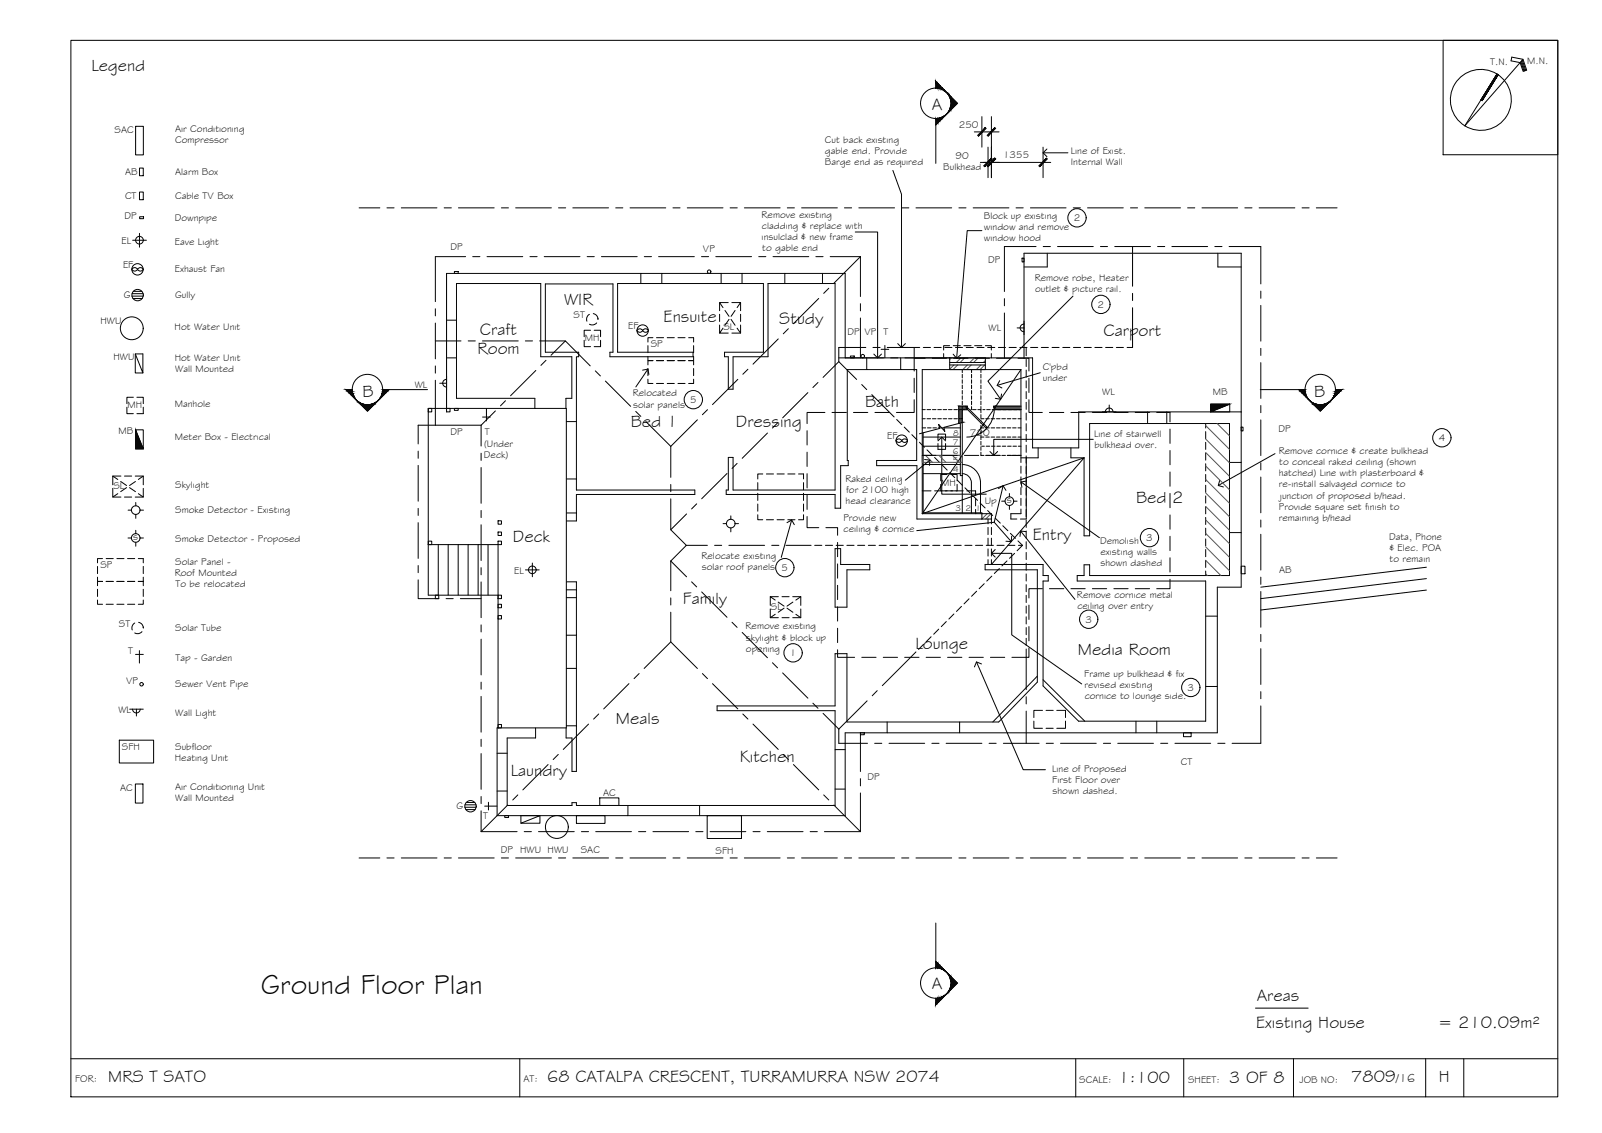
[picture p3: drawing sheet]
<svg xmlns="http://www.w3.org/2000/svg" width="420mm" height="297mm" viewBox="0 0 420 297" stroke-linecap="round" stroke-linejoin="round" font-family="sans-serif">
<!-- layer: BORDER -->
<g fill="none" stroke="#000" stroke-width=".26">
<path d="M18.6 10.6h390v277h-390zM378.5 10.6h30.1v30h-30.1zM392.9 19.6l-4.2 6.8M398.9 16.2l.8 2.4M399.1 16l.8 2.6M399.3 15.8l.9 2.7M399.4 15.6l1 2.8-.9 .3-.8-2.3-2.4-.4 .2-1 2.9 .6-15.2 17.4 8.4-13.6M18.6 277.6h390M136.3 277.6v10M282.1 277.6v10M310.5 277.6v10M339.2 277.6v10"/>
<path d="M373.9 277.6v10M383.9 277.6v10"/>
<circle cx="388.4" cy="26.2" r="8"/>
</g>
<!-- layer: SERVICES -->
<g fill="none" stroke="#000" stroke-width=".26">
<path d="M35.6 33.1h2v7.5h-2zM36.6 44.1h1v2h-1zM36.6 50.3h1v2.1h-1zM36.6 56.8h1v.5h-1zM34.6 77.6h3M34.6 77h2.9M34.8 70.4a.86 .86 0 0 1 1.3 .2 .86 .86 0 0 1-1.5 0zM34.8 63h3.6M34.9 78.3h2.4M35 76.4h2.2M36.1 70.6a.86 .86 0 0 1 1.5 0M36.1 70.6a.86 .86 0 0 0 1.5 0"/>
<path d="M36.6 61.2v3.6M119.2 71.2h1v.5h-1zM188.7 79.3l.9 1.3M191 79.3h-2.3v2.2M191.9 79.3h2.3v2.2M194.2 79.3l-.9 1.3M268.1 67.7h.5v1h-.5zM35.5 92.8l2 5v-5h-2v5h2M117.1 99.5a1.01 1.01 0 0 0-1 1 1.01 1.01 0 0 0 1 1M117.1 98.7v3.6M153.2 89.2v1.7h1.7M154.6 82.4l-.4 .4-.3 .6v.8"/>
<path d="M154.9 86.6h-1.7v1.7M155.6 82.2l.9 .6 .3 .9M155.8 86.6h1.7v1.7M156.5 84.7l-.8 .5-1.1-.2M156.8 83.7h.1M157.5 89.2v1.7h-1.7M167.2 86.4a.86 .86 0 0 1 1.4 .3 .86 .86 0 0 1-1.6 0zM168.7 86.4a.86 .86 0 0 1 1.4 .3 .86 .86 0 0 1-1.5 0zM169.9 93.4v1.1h1.3h-1.3v1.2M169.9 99.4v1.1h1.3M169.9 90.6v1.9M169.9 96.6v1.9"/>
<path d="M171.2 88.5h-1.3v1.2M172.2 94.5h1.8M172.2 88.5h1.8M175 94.5h1.9M175 88.5h1.9M177.8 94.5h1.9M177.8 88.5h1.9M180.6 88.5h1.3v1.2M181.9 93.4v1.1h-1.3h1.3v1.2M181.9 99.4v1.1h-1.3M181.9 90.6v1.9M181.9 96.6v1.9"/>
<path d="M188.7 82.4v1.9M188.7 85.2v2.1M189.6 86l-.9 1.3h2.3M190.1 81.4l1.1 1.5M191.2 83.7l-1.1 1.6M191.7 83.7l1.1 1.6M192.8 81.4l-1.1 1.5M193.3 86l.9 1.3M194.2 85.2v2.1h-2.3M194.2 82.4v1.9M223 93.3h1v.5h-1zM231.1 91.6h2"/>
<path d="M232.1 90.6v3.2M266.8 86h1.8M268.6 85a1.01 1.01 0 0 0-1 1 1.01 1.01 0 0 0 1 1M268.6 84.2v3.5M33.3 106.8v1.7h1.7M35 104.2h-1.7v1.6M35.5 112.7v5h2.1l-2.1-5h2.1v5M35.9 104.2h1.7v1.6M37.6 106.8v1.7h-1.7M115.3 100.5h1.8M119.2 107.1h1v.5h-1zM126.6 109.3h2"/>
<path d="M127.6 107.1v3.3M172.2 100.5h1.8M175 100.5h1.9M177.8 100.5h1.9M235.2 115.3a.86 .86 0 0 1 1.3 .2 .86 .86 0 0 1-1.5 0zM236.5 115.5a.86 .86 0 0 1 1.5 0M236.5 115.5a.86 .86 0 0 0 1.5 0M246 115.3v-1.5h2v1.5M246 116.3v1.5h2v-1.5M289.1 108h3.6M289.9 108a1.01 1.01 0 0 1 1-1 1.01 1.01 0 0 1 1 1M290.9 106.2v1.8"/>
<path d="M322.5 106h-5v2l5-2v2h-5M325.5 112h.5v1h-.5zM29.6 128v2.3h2.1M29.6 124.8h2.1M30.9 125.7l-1.3-.9v2.3M30.9 129.4l-1.3 .9M31.7 126.2l1.5 1.1M32.6 124.8h1.9M32.6 130.3h1.9M33.2 127.8l-1.5 1.1M33.6 133.7h.9M34 127.8l1.5 1.1"/>
<path d="M35.5 124.8h2.1v2.3M35.5 126.2l-1.5 1.1M35.6 131.7v.9M35.6 134.9v1M35.6 139v.9M36.3 129.4l1.3 .9M36.7 133.7h.9M37.6 128v2.3h-2.1M37.6 124.8l-1.3 .9M189.6 137.3h.9M191.7 135.2v1M191.7 138.4v1"/>
<path d="M192.8 137.3h.9M198.7 135v1.3h1.4M198.7 126.5v1.9M198.7 129.3v1.9M198.7 132.1v1.9M200.1 124.3h-1.4v1.3M201 136.3h1.9M201 124.3h1.9M203.8 136.3h1.9M203.8 124.3h1.9M206.6 136.3h1.9M206.6 124.3h1.9"/>
<path d="M209.4 124.3h1.3v1.3M210.7 135v1.3h-1.3M210.7 126.5v1.9M210.7 129.3v1.9M210.7 132.1v1.9M246.7 127v1.7h1.7M248.4 124.4h-1.7v1.7M249.4 124.4h1.6v1.7M251 127v1.7h-1.6M262.7 131.4h.9M264.7 129.4v.9M264.7 132.5v1.1"/>
<path d="M265.9 131.4h.8M25.6 151.3v1.1h1.3h-1.3v1.2M25.6 157.3v1.1h1.3M25.6 148.5v1.9M25.6 154.5v1.9M26.9 146.4h-1.3v1.2M27.8 152.4h1.9M27.8 146.4h1.9M27.8 158.4h1.9M30.7 152.4h1.8M30.7 146.4h1.8M30.7 158.4h1.8"/>
<path d="M33.5 152.4h1.8M33.5 146.4h1.8M33.5 158.4h1.8M33.6 141h.9M35.6 142.2v1M36.3 146.4h1.3v1.2M36.7 141h.9M37.6 151.3v1.1h-1.3h1.3v1.2M37.6 157.3v1.1h-1.3M37.6 148.5v1.9M37.6 154.5v1.9M137.8 149.4h3.6"/>
<path d="M139.6 147.6v3.6M202 159.7v2.2h2.1M202 156.4h2.1M203.3 157.3l-1.3-.9v2.3M204.1 157.9l1.5 1M205.1 156.4h1.9M205.6 159.4l-1.5 1.1M206.4 159.4l1.5 1.1M207.9 156.4h2.1v2.3M207.9 157.9l-1.5 1M210 159.7v2.2h-2.1M210 156.4l-1.3 .9"/>
<path d="M325.5 148.4h1v2h-1zM374.1 148.7l-43.4 5.2M374.1 151.7l-43.4 5.2M374.1 154.7l-43.4 5.2M35.3 163.3l-.7 1 .1 .9M35.5 171.6h2.1M36.4 163.2l.9 .5 .3 .9M36.6 170.6v3.2M37.2 165.6l-.8 .5-1.1-.2M37.6 164.6h.1M203.3 161.1l-1.3 .8M205.1 161.9h1.9"/>
<path d="M208.7 161.1l1.3 .8M31.3 194h9v6h-9zM34 185.9h3.6M34.8 185.9a1.01 1.01 0 0 0 1 1 1.01 1.01 0 0 0 1-1M35.8 185.9v1.8M225.7 192.1h1v.5h-1zM271.2 189.1v1.8h2.2M273.4 186.2h-2.2v1.9M274.3 190.9h1.9M274.3 186.2h1.9M277.2 186.2h2.2v1.9M279.4 189.1v1.8h-2.2"/>
<path d="M310.4 192.1h2v1h-2zM35.5 205.5h2v5h-2zM121.9 211.6h3M121.9 211h3M122.2 212.3h2.4M122.3 210.4h2.2M127.1 211.3h3.3M128.1 210.3v2.1M132.4 213.8h1v.5h-1zM141.6 213.8v2h-5v-2h5l-5 2M151.2 213.8h7.5v2.1h-7.5zM157.3 209.2h5v2h-5z"/>
<path d="M185.5 213.8h9v6h-9z"/>
<circle cx="36.1" cy="70.6" r="1.49"/>
<circle cx="36.1" cy="77.4" r="1.49"/>
<circle cx="36.6" cy="63" r="1.01"/>
<circle cx="186" cy="71.2" r=".46"/>
<circle cx="34.6" cy="86.1" r="3"/>
<circle cx="168.5" cy="86.7" r="1.49"/>
<circle cx="226.3" cy="93.4" r=".46"/>
<circle cx="236.5" cy="115.5" r="1.49"/>
<circle cx="35.6" cy="133.7" r="1.13"/>
<circle cx="191.7" cy="137.3" r="1.13"/>
<circle cx="264.7" cy="131.4" r="1.13"/>
<circle cx="35.6" cy="141" r="1.13"/>
<circle cx="139.6" cy="149.4" r="1.01"/>
<circle cx="37.1" cy="179.4" r=".46"/>
<circle cx="123.4" cy="211.4" r="1.49"/>
<circle cx="146" cy="216.8" r="3"/>
</g>
<path d="M35.5 112.7l2.1 5h-2.1zM317.5 106h5l-5 2z" fill="#000" stroke="#000" stroke-width=".26"/>
<!-- layer: EXISTING -->
<g fill="none" stroke="#000" stroke-width=".26">
<path d="M168.1 71.7v2.6M173.6 71.7v2.6M189.1 71.7v2.6M194.6 71.7v2.6M205.8 71.7v2.6M215.7 71.7v2.6M274.7 66.4v3.6h-6.1M319.4 66.4v3.6h6.1M117.1 93.8h2.6M117.1 83.9h2.6M227.3 93.8v3.1M236.2 93.8v3.1"/>
<path d="M249.1 93.8v3.1M258.4 93.8v3.1M268.6 93.8v-27.4h56.9v87.5h-6.2v38.2h-97.6v21.7h-91.3v-23h18.1v-83.7h-36.2v48.9h18.3M112.3 107.1h.9v.9h-.9zM117.1 107.1h.9v.9h-.9zM117.1 107.1v-35.4h104.6v22.1h49.1v23.6h12.1v-9.4h42.6M140.3 107.1v-2.7h-20.6v-30.1h22.1v19.2h8.2v10.9h-1.6v2.7M148.5 110.5h2.7M272.3 117.4v2.6h-3.1v16.1h-1.6M280.9 117.4v2.6h3.4v20.5h1.5v-29.5h36.7v39.9h-36.7v-2.8h-1.5v2.8h-1.8v1.4h33.7v36.8h-33.3l-9.3-9.3v-27.5h1.3v-1.4h-1.3v-2.9h-15.2v1.4h13.7v29.4l-10.2 10.5h-39.8v-17.9h-3.1v13.7h-30.9v1.2h30.9v24.9h-67.8v-.8h-1.2v.8h-17v-17.7h7.5v-2.6M301 108v3M306 108v3"/>
<path d="M130.6 139.5h.9v.9h-.9zM130.6 136.5h.9v.9h-.9zM148.5 125.6h2.7M148.6 134.5h2.6M241.9 128.7h2.3M245.1 128.7h1.9M247.9 128.7h1.9M250.7 128.7h1.9M253.6 128.7h2.3v1.1M255.9 130.7v1.9M255.9 133.6v1.1M267.8 121.3v-24.4h-25.9v37.8h15.6v1.4h-17v-14h-10.6v-1.4h10.5v-23.8h-18.2v23.8h.3v1.4h-2v11.1h-1.5v-3.6h-28.5v-1.1h.5v-8.6h1.3v8.6h26.7v-54.2h-17.6v19.2h-9.1v8.5h-1.3v-8.5h-1v-1.2h10.2v-18h-38.2v18h19.8v1.2h-21.8v-1.2h.8v-17.9h-17.8v17.9h8.8v1.2h-.6v35h31v1.1h-31v7h-2.6"/>
<path d="M267.8 133.4v1.3h-2.7v1.4h1.6M267.8 122.2v1.9M267.8 125v1.9M267.8 127.8v1.9M267.8 130.6v1.9M322.5 139.6h3M322.5 121.2h3M112.3 141.9h.9v.9h-.9zM112.3 142.8h18.3v48M114.2 156h.9v.9h-.9zM114.9 142.8v13.2M117.5 142.8v13.2"/>
<path d="M120.2 142.8v13.2M122.8 142.8v13.2M125.4 142.8v13.2M128 142.8v13.2M130.6 156h.9v.9h-.9zM130.6 158.4h.9v.9h-.9zM130.6 141.9h.9v.9h-.9zM148.5 154.6h2.7M148.5 156.7h2.7M148.6 152.5h2.6v49.7h-1.2v-8.7h-1.5v-2.7M219 143.8h1.5v4.2h7.6v1.4h-6v9.8h-3.1zM130.6 161.4h.9v.9h-.9z"/>
<path d="M148.5 166.5h2.7M148.5 175.2h2.7M272.1 177.3l-11.7 12M273.6 178.2l10.9 10.9M316.2 180h3.1M316.2 161.5h3.1M130.4 197.5h2.6M130.6 189.9h.9v.9h-.9zM148.5 190.3h2.7M219 196.5h2.7M232.7 189.3v2.8M251.7 189.3v2.8"/>
<path d="M297.9 189.1v3M303.4 189.1v3M130.4 207.4h2.6M164.7 211.2v2.6M183.5 211.2v2.6M219 206.9h2.7"/>
</g>
<!-- layer: ROOFPLAN EXIST. -->
<g fill="none" stroke="#000" stroke-width=".26">
<path d="M122.1 67.3h-7.9v11.8M124 67.3h1.9M127.7 67.3h9.4M139 67.3h1.9M142.7 67.3h9.4M154 67.3h1.9M157.7 67.3h9.4M169 67.3h1.9M172.7 67.3h9.4M184 67.3h1.9M187.7 67.3h9.4M199 67.3h1.9"/>
<path d="M202.7 67.3h9.4M214 67.3h1.9M214.7 78.2l-6.6 6.7M217.4 75.6l-1.4 1.3M217.7 67.3h8M225.7 67.3v10.4M225.7 79.6v1.9M225.7 67.3l-7 7M263.4 78.3v1.9M271.7 64.6h-8.3v11.8M273.6 64.6h1.9M277.4 64.6h9.3"/>
<path d="M288.6 64.6h1.9M292.4 64.6h9.3M297 64.6v10.4M297 76.9v1.9M303.6 64.6h1.9M307.3 64.6h9.4M318.6 64.6h1.9M322.4 64.6h8.3v9.8M330.7 76.3v1.9M114.2 81v1.8M114.2 84.7v9.4M114.2 95.9v1.9"/>
<path d="M114.2 99.7v11.8M114.2 89.4h6.7M122.8 89.4h1.9M126.5 89.4h9.4M137.8 89.4h1.9M140.5 97.1l-6.6 6.7M141.5 89.4h6.8M143.2 94.5l-1.3 1.3M144.5 93.1l3.8-3.7 6.5 6.5M156.1 97.2l1.4 1.4M158.8 99.9l6.6 6.6M193.5 99.5l-6.6 6.6"/>
<path d="M196.2 96.8l-1.4 1.3M204.1 88.9l-6.6 6.6M206.8 86.2l-1.4 1.3M220 94.8l4.7 4.7M220 94.8l-4.1 4.1M225.7 83.4v10.4M227.1 91.1h-7.1v3.7M228.9 91.1h1.9M232.7 91.1h8.5M239.8 91.1v2.8M242.2 91.1h1.8M245 91.1h1.9"/>
<path d="M247.5 92.7v1.1M247.8 91.1h1.9M249.1 90.6h-1.6v1.2M250 90.6h1.9M250.6 91.1h1.9M252.8 90.6h1.9M253.4 91.1h1.9M255.6 90.6h1.9M256.2 91.1h1.9M258.4 90.6h1.6v1.2M259 91.1h1.9M260 92.7v1.1"/>
<path d="M261.8 91.1h1.9M263.4 82.1v11.7M264.7 91.1h1.8M267.5 91.1h1.9M269.1 91.1v2.2M269.1 94.2v1.9M269.1 97v1.9M269.1 99.8v1.9M270.3 91.1h1.9M273.1 91.1h1.9M275.9 91.1h1.9M278.7 91.1h1.9"/>
<path d="M281.5 91.1h1.9M284.3 91.1h1.9M287.2 91.1h1.8M290 91.1h1.9M292.8 91.1h1.8M297 80.7v10.4h-1.4M330.7 80.1v9.3M330.7 91.3v1.9M330.7 95.1v9.4M109.7 118.3v1.9M126.2 111.5h-16.5v4.9M126.2 111.5v5.4"/>
<path d="M126.2 118.8v1.9M129.9 107.7l-3.7 3.8M132.6 105.1l-1.3 1.3M166.7 107.9l1.4 1.3M169.4 110.5l6.5 6.5M175.9 117v8.2M182.9 110.1l-7 6.9M185.6 107.4l-1.4 1.3M201.3 113.5l-6.6 6.7M203.9 110.9l-1.3 1.3M211.9 102.9l-6.6 6.7M214.5 100.3l-1.3 1.3"/>
<path d="M226 100.8l1.3 1.3M228.6 103.5l5.9 5.8M235.2 110l1.3 1.3M237.2 112l1.3 1.3M239.1 114l1.4 1.3M241.1 115.9l1.4 1.4M243.1 117.9l1.3 1.4M245.1 119.9l1.3 1.4M269.1 102.7v1.8M269.1 105.5v1.8M269.1 108.3v1.8M269.1 111.1v1.9"/>
<path d="M269.1 113.9v1.9M269.1 116.7v1.9M269.1 119.5v1.9M330.7 106.3v1.9M330.7 110.1v9.3M109.7 122v9.4M109.7 133.3v1.8M109.7 137v9.4M126.2 122.6v9.3M126.2 133.8v1.9M126.2 137.6v9.4M175.9 130.8v8.1l4.1 4.1-4.1 4.1"/>
<path d="M175.9 127v1.9M180.1 134.7l-4.2 4.2M182.7 132.1l-1.3 1.3M190.7 124.1l-6.7 6.7M193.3 121.5l-1.3 1.3M247.1 121.9l1.3 1.3M249.1 123.9l1.3 1.3M251.1 125.9l1.3 1.3M253.1 127.9l1.3 1.3M255.1 129.9l1.3 1.3M257 131.9l1.4 1.3M259 133.9l1.4 1.3"/>
<path d="M261 135.8l1.3 1.4M263 137.8l1.3 1.3M265 139.8l1.3 1.3M269.1 122.3v1.9M269.1 125.2v1.8M269.1 128v1.8M269.1 130.8v1.8M269.1 133.6v1.9M269.1 136.4v1.9M269.1 139.2v1.9M330.7 121.3v1.9M330.7 125.1v9.3"/>
<path d="M330.7 136.3v1.9M109.7 152v4.9h5.4M109.7 148.3v1.8M117 156.9h1.9M120.7 156.9h5.5M126.2 148.8v1.9M126.2 152.6v9.3M175.9 147.1l4.2 4.1M175.9 147.1v7.8M175.9 156.8v1.8M180 143h5.5M181.4 152.5l1.3 1.4"/>
<path d="M184 155.2l6.7 6.6M187.4 143h1.9M191.2 143h9.3M202.4 143h1.9M206.1 143h6.6M213.7 143h1.8M216.5 143h1.9M219.3 143h1.9M222.1 143h1.9M224.9 143h1.9M227.7 143h1.9M230.6 143h1.8"/>
<path d="M233.4 143h1.8M236.2 143h1.8M239 143h1.9M241.8 143h1.9M244.6 143h1.9M247.4 143h1.9M250.2 143h1.9M252.2 159l-1.3 1.3M253.1 143h1.8M254.2 157l-1.4 1.3M255.8 143h1.9M256.1 155l-1.3 1.3"/>
<path d="M258.1 153l-1.3 1.3M258.7 143h1.8M260.1 151l-1.3 1.4M261.5 143h1.9M262.1 149l-1.3 1.4M264.1 147.1l-1.3 1.3M264.3 143h1.9M266.1 145.1l-1.3 1.3M267 141.8l1.2 1.2M267.1 143h1.1M268.2 143l-1.5 1.4M269.1 142v1.9"/>
<path d="M269.1 144.8v1.9M269.1 147.7v1.8M269.1 150.5v1.8M269.1 153.3v1.8M269.1 156.1v1.9M269.1 158.9v1.9M330.7 140.1v9.4M330.7 151.3v1.9M330.7 155.1v9.3M126.2 163.8v1.9M126.2 167.6v9.3M126.2 178.8v1.9"/>
<path d="M165 179.2l-6.7 6.7M167.6 176.6l-1.3 1.3M175.9 160.5v7.8l7 7M175.9 168.3l-7 7M184.2 176.6l1.4 1.3M186.9 179.2l6.6 6.7M192 163.1l1.3 1.4M194.7 165.8l6.6 6.6M202.6 173.8l1.3 1.3M205.3 176.4l6.6 6.6M240.2 170.9l-8.8 8.9M242.2 168.9l-1.3 1.4"/>
<path d="M244.2 166.9l-1.3 1.4M246.2 164.9l-1.3 1.4M248.2 163l-1.3 1.3M250.2 161l-1.3 1.3M269.1 170.2v10.6M269.1 161.7v1.9M269.1 164.5v1.9M269.1 167.3v1.9M330.7 166.3v1.9M330.7 170.1v9.3M126.2 182.6v9.4M126.2 193.8v1.9"/>
<path d="M126.2 197.6v9.3M146.4 197.8l-1.3 1.3M154.4 189.8l-6.7 6.7M157 187.2l-1.3 1.3M194.8 187.2l1.4 1.3M197.5 189.8l6.6 6.7M205.4 197.8l1.4 1.3M213.2 184.4l1.3 1.3M215.9 187l4.1 4.1M220 191.1v3.8h7.5M225.7 192.1v10.2M227.4 183.7l-7.4 7.4"/>
<path d="M229.4 194.9h1.9M230.1 181.1l-1.3 1.3M233.2 194.9h9.3M244.4 194.9h1.9M248.1 194.9h9.4M259.4 194.9h1.9M263.2 194.9h9.3M269.1 182.7v1.8M269.1 186.4v8.5M274.4 194.9h1.9M278.1 194.9h9.4M289.4 194.9h1.9"/>
<path d="M293.1 194.9h9.4M304.4 194.9h1.9M308.2 194.9h9.3M319.4 194.9h1.9M330.7 185.1v9.8h-7.6M330.7 181.3v1.9M126.2 218h9.4M126.2 208.8v1.9M126.2 212.6v5.4M133.1 211.1l-6.9 6.9M135.8 208.4l-1.3 1.3M137.5 218h1.9"/>
<path d="M141.2 218h9.4M143.7 200.4l-6.6 6.7M152.5 218h1.9M156.2 218h9.4M167.5 218h1.9M171.2 218h9.4M182.5 218h1.9M186.2 218h9.4M197.5 218h1.9M201.2 218h9.4M208.1 200.4l6.6 6.7M212.5 218h1.9"/>
<path d="M216 208.4l1.4 1.3M216.2 218h9.5M218.7 211.1l7 6.9M225.7 204.1v1.9M225.7 207.9v10.1"/>
</g>
<!-- layer: HATCH -->
<g fill="none" stroke="#545454" stroke-width=".26">
<path d="M249.5 93.8l-.4 .4M250.2 95.7l-1.1 1.1M251.2 95.7l-1.2 1.2M252 93.8l-1.2 1.2M253 93.8l-1.2 1.2M253.7 95.7l-1.2 1.2M254.7 95.7l-1.2 1.2M255.6 93.8l-1.2 1.2M256.6 93.8l-1.2 1.2M257.3 95.7l-1.2 1.2M258.3 95.7l-1.2 1.2M258.4 94.5l-.5 .5"/>
<path d="M241.9 119.4h10.5v1.8h-10.5zM242.7 119.4l1.9 1.8M246.3 119.4l1.8 1.8M249.8 119.4l1.8 1.8M316.2 118.6l6.3 6.3M316.2 115.1l6.3 6.2M316.2 111.6l6.3 6.2M319.2 111l3.3 3.3M258.9 134.7l-1.4 1.4M259.9 134.7l-1.4 1.4M316.2 139.8l6.3 6.3M316.2 136.3l6.3 6.3"/>
<path d="M316.2 132.8l6.3 6.2M316.2 129.2l6.3 6.3M316.2 125.7l6.3 6.2M316.2 122.2l6.3 6.2M316.2 150.4l.5 .5M316.2 146.9l4 4M316.2 143.4l6.3 6.2"/>
</g>
<!-- layer: NEWWORK -->
<g fill="none" stroke="#000" stroke-width=".26">
<path d="M239.8 99.2v3.7M242.6 93.9h-2.8v3.4M244.5 93.9h3.7M249.1 93.8h9.3M249.1 95h9.3M249.1 96.9h9.3M249.1 95.7h9.3M250.1 93.9h3.8M255.8 93.9h3.7M261.4 93.9h3.7M267 93.9h2.9v3.4M269.9 99.2v3.7"/>
<path d="M211.7 112.9v3.8M211.7 118.5v3.8M216.4 108.1h-4.7v3M218.2 108.1h3.8M223.8 108.1h3.8M229.5 108.1h3.7M239.8 104.8v3.3h-4.7M241.9 119.4h3.6M247.3 119.4h3.8M252.9 119.4h3.8M253.4 107.4h-1v3.4M253.4 106.5h-1.9v4.5"/>
<path d="M258.6 119.4h3.7M261 107.4h6.8M261 106.5h6.8M264.2 119.4h3.6M269.9 104.8v3.3h3.5M275.2 108.1h3.8M280.9 108.1h3.7M286.5 108.1h3.7M292.1 108.1h3.8M297.7 108.1h3.8M303.4 108.1h3.5v2.5M306.9 112.5v3.7"/>
<path d="M306.9 118.1v3.7M316.2 111v1.2M316.2 113.1v1.9M316.2 116v1.8M316.2 118.8v1.8M211.7 135.4v2.9h3M211.7 124.2v3.7M211.7 129.8v3.8M216.6 138.3h3.1v2M257.5 134.7h2.5v2.6M257.5 136.1h2.5M259.1 136.1v1.2"/>
<path d="M259.1 138.3v1.9M260 138.3v1.9M267.8 120h1.4M306.9 123.7v3.8M306.9 129.4v3.7M306.9 135v3.7M316.2 121.6v1.9M316.2 124.4v1.9M316.2 127.2v1.9M316.2 130v1.9M316.2 132.8v1.9M316.2 135.7v1.8"/>
<path d="M316.2 138.5v1.8M219.7 142.2v3.8M219.7 147.8v3.8M219.7 153.5v3.7M219.7 159.1v3.7M259.1 141.1v1.9M259.1 143.9v1.9M259.1 146.7v1.3M260 141.1v1.9M260 143.9v1.9M260 146.7v1.3M269.9 158.6v3.8"/>
<path d="M273.4 154.3h-3.5v2.5M275.2 154.3h3.8M280.9 154.3h3.7M286.5 154.3h3.7M292.1 154.3h3.8M297.7 154.3h3.8M306.9 151.9v2.4h-3.5M306.9 140.6v3.7M306.9 146.2v3.8M316.2 141.3v1.8M316.2 144.1v1.9M316.2 146.9v1.9"/>
<path d="M316.2 149.7v1.2M219.7 170.3v2h4.4M219.7 164.7v3.8M226 172.3h3.8M231.7 172.3h3.7M237.3 172.3h3.7M242.9 172.3h3.7M248.5 172.3h3.8M254.2 172.3h3.7M259.8 172.3h3.7M269.9 169.9v2.4h-4.5M269.9 164.3v3.7"/>
</g>
<!-- layer: BORDER -->
<g fill="#000" stroke="#000" stroke-width=".26">
<path d="M392.6 19.4l-4.2 6.8zM392.6 19.4l.3 .2-4.5 6.6z"/>
<path d="M392.9 19.6l-4.5 6.6 .3 .2zM392.9 19.6l-4.2 6.8z"/>
</g>
<!-- layer: STAIRS -->
<g fill="none" stroke="#000" stroke-width=".26">
<path d="M252.4 96.9v.8M252.4 98.1v1M252.4 99.6v.9M254.8 96.9v.8M254.8 98.1v1M254.8 99.6v.9M257.3 96.9v.8M257.3 98.1v1M257.3 99.6v.9M241.9 107.4h.8M241.9 112.2h.9M241.9 109.8h.8"/>
<path d="M242.1 113.5v20.9h15.5v.3M242.1 119.4h9.8M242.1 114.6h9.8M242.1 117h9.8M243.1 107.4h1M243.1 109.8h1M243.3 112.2h.9M244.5 107.4h1M244.5 109.8h1M244.7 112.2h.9M245.9 107.4h1M245.9 109.8h1"/>
<path d="M246.1 112.2h5.8M247.4 107.4h.9M247.4 109.8h.9M248.8 107.4h.9M248.8 109.8h.9M250.2 107.4h.9M250.2 109.8h.9M251.6 107.4h1.6M251.6 109.8h.8M251.9 110.9v13.8h.5M252.4 110v14.7M252.4 101v.9"/>
<path d="M252.4 102.4v.9M252.4 103.8v.9M252.4 105.2v.9M252.4 106.6v1.5M252.4 108.6v1M253.6 107.4h1M254.8 101v.9M254.8 102.4v.9M254.8 103.8v.9M254.8 105.2v.9M254.8 106.6v.8M255.1 107.4h.9"/>
<path d="M256.5 107.4h.8v.8M257.3 101v.9M257.3 102.4v.9M257.3 103.8v.9M257.3 105.2v.9M257.3 106.6v.8M257.3 108.7v.9M257.3 110.1v.9M257.3 111.5v1M257.3 112.9v.9M257.3 114.3v1M257.3 115.7v1"/>
<path d="M257.3 117.1v1M257.3 118.5v.9h.8M257.3 114.6h.8M257.3 112.2h.8M257.3 109.8h.8M257.5 117h.7M257.8 107.4h.5M258.5 119.4h1M258.5 114.6h1M258.5 112.2h1M258.5 109.8h1M258.6 117h1"/>
<path d="M258.8 107.4h.9M259.9 119.4h1M259.9 114.6h1M259.9 112.2h1M259.9 109.8h1M260 117h1M260.2 107.4h.9M261.4 119.4h.9M261.4 114.6h.9M261.4 112.2h.9M261.4 109.8h.9M261.5 117h.9"/>
<path d="M261.6 107.4h.9M262.7 119.4h1M262.7 114.6h1M262.7 112.2h1M262.7 109.8h1M262.9 117h.9M263 107.4h.9M264.2 119.4h.9M264.2 114.6h.9M264.2 112.2h.9M264.2 109.8h.9M264.3 117h.9"/>
<path d="M264.4 107.4h1M265.6 119.4h.9M265.6 114.6h.9M265.6 112.2h.9M265.6 109.8h.9M265.7 117h.9M265.8 107.4h.9M267 119.4h.8M267 114.6h.8M267 112.2h.8M267 109.8h.8M267.1 117h.7"/>
<path d="M267.2 107.4h.6M242.1 124.2h9.8M242.1 121.8h9.8M252.4 124.2a2.4 2.4 0 0 1 2.4 2.4v7.8M252.4 121.8a4.8 4.8 0 0 1 4.8 4.8v7.8M252.4 124.7v9.7"/>
</g>
<!-- layer: SECTION POINT -->
<g fill="#000" stroke="#000" stroke-width=".26">
<path d="M247.9 30.3l.4-.4zM247.9 23.8l.4 .4zM248.7 29.5l-.4 .4zM248.7 24.6l.2 .6zM249.4 25.4l1.7 1.7-1.7 1.6zM93.2 104.6l.3 .4zM93.9 105.3l.6 .3zM94.7 106.1h3.4l-1.7 1.7zM98.8 105.3l.4-.3zM99.6 104.6l-.4 .4zM343.1 104.6l.3 .4zM343.4 105l.5 .3z"/>
<path d="M344.6 106.1h3.3l-1.6 1.7zM348.2 105.6l.5-.3zM349.4 104.6l-.3 .4zM247.9 254.5l.4 .4zM248.3 254.9l.4 .4zM248.9 259.6l-.2 .6zM249.4 256.1l1.7 1.6-1.7 1.7zM247.9 260.9l.4-.3z"/>
<path d="M245.4 21.4l.6 .5v1.2zM245.4 21.4v1.7h.6z"/>
<path d="M245.4 31.1l.6-.1v1.2zM245.4 31.1v1.6l.6-.5z"/>
<path d="M246 21.9l.5 .6v.7zM246 21.9v1.2l.5 .1z"/>
<path d="M246 31l.5-.1v.8zM246 31v1.2l.5-.5z"/>
<path d="M246.5 22.5l.5 .5v.4zM246.5 22.5v.7l.5 .2z"/>
<path d="M246.5 30.9l.5-.1v.4zM246.5 30.9v.8l.5-.5z"/>
<path d="M247 23l.4 .6zM247 23v.4l.4 .2z"/>
<path d="M247 30.8l.4-.3v.2zM247 30.8v.4l.4-.5z"/>
<path d="M247.4 23.4l.5 .5zM247.4 23.4l.5 .5z"/>
<path d="M247.4 30.5l.5-.2zM247.4 30.5v.2l.5-.4z"/>
<path d="M248.7 24.6l.2 .6zM248.3 24.2l.4 .5z"/>
<path d="M248.9 29l-.2 .5zM248.7 29.5l.2-.3z"/>
<path d="M248.9 24.9l.3 .3v.5zM248.9 24.9l.3 .8z"/>
<path d="M249.2 28.5v.5h-.3zM248.9 29v.2l.3-.2z"/>
<path d="M249.2 25.2l.2 .1v.9zM249.2 25.2l.2 1z"/>
<path d="M249.4 27.9v.9l-.2-.3zM249.2 28.5v.5l.2-.2z"/>
<path d="M249.4 25.3v1.5zM249.4 25.3v1.5z"/>
<path d="M249.4 27.4v1.3zM249.4 27.9v.9z"/>
<path d="M90.7 102.1l.5 .6h1.2zM90.7 102.1h1.7v.6z"/>
<path d="M91.2 102.7l.5 .5h.8zM91.2 102.7h1.2l.1 .5z"/>
<path d="M91.7 103.2l.6 .5h.4zM91.7 103.2h.8l.2 .5z"/>
<path d="M92.3 103.7l.6 .4zM92.3 103.7h.4l.2 .4z"/>
<path d="M92.7 104.1l.5 .5zM92.7 104.1l.5 .5z"/>
<path d="M93.9 105.3l.6 .3zM93.5 105l.5 .3z"/>
<path d="M94.2 105.6l.3 .3h.5zM94.2 105.6l.8 .3z"/>
<path d="M94.5 105.9l1 .1zM94.5 105.9l1 .1z"/>
<path d="M94.6 106l1.5 .1zM94.6 106l1.5 .1z"/>
<path d="M96.7 106.1h1.4zM97.2 106h.9z"/>
<path d="M97.2 106h.9l-.3-.1zM97.8 105.9h.5l-.2 .1z"/>
<path d="M97.8 105.9h.5v-.3zM98.3 105.6h.2l-.2 .3z"/>
<path d="M98.3 105.6l.5-.3zM98.8 105.3l-.3 .3z"/>
<path d="M99.8 104.1l-.2 .5zM99.8 104.1h.2l-.4 .5z"/>
<path d="M100.1 103.7l-.3 .4h.2zM100.1 103.7h.4l-.5 .4z"/>
<path d="M100.2 103.2l-.1 .5h.4zM100.2 103.2h.8l-.5 .5z"/>
<path d="M100.3 102.7l-.1 .5h.8zM100.3 102.7h1.2l-.5 .5z"/>
<path d="M100.4 102.1l-.1 .6h1.2zM100.4 102.1h1.6l-.5 .6z"/>
<path d="M341.1 102.7l1.2-.6v.6zM340.6 102.1l.5 .6 1.2-.6z"/>
<path d="M341.6 103.2l.7-.5 .1 .5zM341.1 102.7l.5 .5 .7-.5z"/>
<path d="M342.4 103.2l.2 .5h-.5zM341.6 103.2l.5 .5 .3-.5z"/>
<path d="M342.6 103.7l.2 .4h-.2zM342.1 103.7l.5 .4v-.4z"/>
<path d="M342.8 104.1l.3 .5zM342.6 104.1l.5 .5-.3-.5z"/>
<path d="M343.9 105.3l.4 .3zM343.8 105.3l.3 .3z"/>
<path d="M344.3 105.6l.6 .3h-.5zM344.1 105.6l.3 .3-.1-.3z"/>
<path d="M344.5 106l.4-.1 .5 .1zM344.4 105.9l.1 .1 .4-.1z"/>
<path d="M344.6 106.1h1.4zM344.5 106h.9z"/>
<path d="M346.5 106.1l1.5-.1zM346.5 106.1l1.5-.1z"/>
<path d="M347.1 106l1.1-.1zM347.1 106l1.1-.1z"/>
<path d="M347.7 105.9l.7-.3-.2 .3zM347.7 105.9l.7-.3z"/>
<path d="M348.2 105.6l.5-.3zM348.7 105.3l.4-.3z"/>
<path d="M349.4 104.6l.5-.5zM349.7 104.1l-.3 .5 .5-.5z"/>
<path d="M349.7 104.1l.7-.4zM350 103.7l-.3 .4 .7-.4z"/>
<path d="M350 103.7l.9-.5-.5 .5zM350.1 103.2l-.1 .5 .9-.5z"/>
<path d="M350.1 103.2l1.3-.5-.5 .5zM350.2 102.7l-.1 .5 1.3-.5z"/>
<path d="M350.2 102.7l1.7-.6-.5 .6zM350.3 102.1l-.1 .6 1.7-.6z"/>
<path d="M246 252.6l-.6 1.1 .6 .1zM245.4 252.1l.6 .5-.6 1.1z"/>
<path d="M246.5 253.1l-.5 .7 .5 .1zM246 252.6l.5 .5-.5 .7z"/>
<path d="M246.5 253.9l.5 .1v-.4zM246.5 253.1l.5 .5-.5 .3z"/>
<path d="M247 254l.4 .3v-.2zM247 253.6l.4 .5-.4-.1z"/>
<path d="M247.4 254.3l.5 .3zM247.4 254.1l.5 .4-.5-.2z"/>
<path d="M248.9 259.6l-.2 .6zM248.7 260.1l-.4 .5z"/>
<path d="M248.7 255.3l.2 .5zM248.7 255.3l.2 .3z"/>
<path d="M249.2 259.1l-.3 .8 .3-.3zM249.2 259.1l-.3 .8z"/>
<path d="M248.9 255.8l.3 .5v-.5zM248.9 255.6l.3 .2h-.3z"/>
<path d="M249.4 258.6l-.2 1 .2-.1zM249.4 258.6l-.2 1z"/>
<path d="M249.4 256l-.2 .3 .2 .6zM249.2 255.8l.2 .2-.2 .3z"/>
<path d="M249.4 258v1.5zM249.4 258v1.5z"/>
<path d="M249.4 256.1v1.3zM249.4 256v.9z"/>
<path d="M246 261.7l-.6 1.7 .6-.5zM245.4 261.7h.6l-.6 1.7z"/>
<path d="M246.5 261.6l-.5 1.3 .5-.5zM246 261.7l.5-.1-.5 1.3z"/>
<path d="M247 261.4l-.5 1 .5-.5zM246.5 261.6l.5-.2-.5 1z"/>
<path d="M247.4 261.2l-.4 .7zM247 261.4l.4-.2-.4 .7z"/>
<path d="M247.9 260.9l-.5 .5zM247.4 261.2l.5-.3-.5 .5z"/>
</g>
<g fill="none" stroke="#000" stroke-width=".26">
<path d="M245.4 23.1v-1.7l5.7 5.7-5.7 5.6M245.4 31.1v11.7M92.4 102.1h-1.7l5.7 5.7 5.6-5.7M100.4 102.1h11.7M330.5 102.1h11.8M340.6 102.1l5.7 5.7 5.6-5.7h-1.6M245.4 252.1l5.7 5.6-5.7 5.7v-1.7M245.4 242v11.7"/>
<circle cx="245.4" cy="27.1" r="4"/>
<circle cx="96.4" cy="102.1" r="4"/>
<circle cx="346.3" cy="102.1" r="4"/>
<circle cx="245.4" cy="257.7" r="4"/>
</g>
<!-- layer: HATCH -->
<g fill="#545454" stroke="#545454" stroke-width=".26">
<path d="M251.5 107.4h.9v3.4z"/>
<path d="M261 106.5l6.8 .9v-.9zM261 106.5l6.8 .9h-6.8z"/>
<path d="M251.5 106.5l1.9 .9v-.9zM251.5 106.5l1.9 .9h-1.9z"/>
<path d="M251.5 107.4v3.4h.9zM251.5 110.8h.9l-.9 .2z"/>
</g>
<!-- layer: 0 -->
<g fill="none" stroke="#000" stroke-width=".26">
<path d="M274.6 39.1l-1 1 1 1M273.6 40.1h6.5M224.3 60.8h5.9v33M236.4 62.9v28.2M257.5 60.5h-3.8l-2.8 33.4M281.4 77.6l-22.3 22.3 3.3 4.8M168.5 97l1.4-.2 .3 1.4M169.9 96.8l-3.1 4.6M229.2 92.8l1 1 1-1M235.4 90.1l1 1 1.1-1M250 92.9l.9 1 1.1-.9M262.2 99.8l-.7 1.2 1.3 .7"/>
<path d="M272.8 97.7l-11.3 3.3M246 115.6l1-1 1 1M247 114.6v15h11.7M259.6 118.4l1 1 1-1M262.7 103.3l-.3 1.4-1.4-.3M286.7 115.2h-26.1v4.2M334.4 118.9l-14.9 8.4M206.4 137l1.2-.7 .7 1.3M207.6 136.3l-2.7 9.8M242.5 120.5l1.4 .1-.1 1.4M243.9 120.6l-6.5 5.3M260.8 136.9l4.4 5.1"/>
<path d="M261.9 128.1l1.2-.7 .7 1.2M263.1 127.4l-2.3 9.5-20.4 2.2M267.7 139.2l14.2 18M267.8 126.4l20.5 14.6M269.1 139.4l-1.4-.2-.2 1.4M269.2 126.1l-1.4 .3 .2 1.4M319.9 125.9l-.4 1.4 1.4 .4M260 145.1h5.4v21.3l18.3 12.9M261 144.1l-1 1 1 1M265.3 140.6l-.1 1.4-1.4-.1M256.1 173.5l12.3 28.3h5.8M257.4 174.1l-1.3-.6-.5 1.4"/>
</g>
<!-- layer: 0.13 -->
<path d="M267.8 96.9l-25.9 37.8 42.4-14.7-24.3 28M252.8 110.7l-5.3 1.3 .3 1.1-1.6-1.8 .3 1-5.4 1.4M260.8 107.4a7.2 7.2 0 0 1-7.2 7.2" fill="none" stroke="#000" stroke-width=".26"/>
<!-- layer: MASK -->
<g fill="#fff" stroke="#fff" stroke-width=".26">
<path d="M253.8 106.9l.3 .3h-.5z"/>
<path d="M253.6 107.2h.5l4.3 4.8z"/>
<path d="M254.1 107.2l4.8 4.8h-.5zM258.4 112l.3 .3 .2-.3z"/>
</g>
<path d="M253.8 106.9l5.1 5.1-.2 .3-5.1-5.1z" fill="none" stroke="#fff" stroke-width=".26"/>
<!-- layer: DOORS -->
<path d="M253.4 106.5h.3l-.1 .9h-.2zM253.8 106.9l5.1 5.1-.2 .3-5.1-5.1zM260.6 106.5h.4v.9h-.2z" fill="none" stroke="#000" stroke-width=".26"/>
<!-- layer: BOUNDARY -->
<g fill="none" stroke="#000" stroke-width=".26">
<path d="M94.2 54.5h5.4M101.5 54.5h1.9M105.2 54.5h9.4M116.5 54.5h1.9M120.2 54.5h9.4M131.5 54.5h1.9M135.2 54.5h9.4M146.5 54.5h1.9M150.2 54.5h9.4M161.5 54.5h1.9M165.2 54.5h9.4M176.5 54.5h1.9"/>
<path d="M180.2 54.5h9.4M191.5 54.5h1.9M195.2 54.5h9.4M206.5 54.5h1.9M210.2 54.5h9.4M221.5 54.5h1.9M225.2 54.5h9.4M236.5 54.5h1.9M240.2 54.5h9.4M251.5 54.5h1.9M255.2 54.5h9.4M266.5 54.5h1.9"/>
<path d="M270.2 54.5h9.4M281.5 54.5h1.9M285.2 54.5h9.4M296.5 54.5h1.9M300.2 54.5h9.4M311.5 54.5h1.9M315.2 54.5h9.4M326.5 54.5h1.9M330.2 54.5h9.4M341.5 54.5h1.9M345.2 54.5h5.5M94.2 224.9h5.4"/>
<path d="M101.5 224.9h1.9M105.2 224.9h9.4M116.5 224.9h1.9M120.2 224.9h9.4M131.5 224.9h1.9M135.2 224.9h9.4M146.5 224.9h1.9M150.2 224.9h9.4M161.5 224.9h1.9M165.2 224.9h9.4M176.5 224.9h1.9M180.2 224.9h9.4"/>
<path d="M191.5 224.9h1.9M195.2 224.9h9.4M206.5 224.9h1.9M210.2 224.9h9.4M221.5 224.9h1.9M225.2 224.9h9.4M236.5 224.9h1.9M240.2 224.9h9.4M251.5 224.9h1.9M255.2 224.9h9.4M266.5 224.9h1.9M270.2 224.9h9.4"/>
<path d="M281.5 224.9h1.9M285.2 224.9h9.4M296.5 224.9h1.9M300.2 224.9h9.4M311.5 224.9h1.9M315.2 224.9h9.4M326.5 224.9h1.9M330.2 224.9h9.4M341.5 224.9h1.9M345.2 224.9h5.5"/>
</g>
<!-- layer: DIMENSION -->
<path d="M255.5 34.6h6.5M257.5 30.6v8M259.1 38.6v8M260 30.6v16M273.6 38.6v8M257.1 42.6h18.5" fill="none" stroke="#000" stroke-width=".26"/>
<!-- layer: 0 -->
<g fill="#000" stroke="#000" stroke-width=".26">
<path d="M258.4 33.5l-1.8 2.2 2-2zM258.4 33.5l-1.8 2.2-.2-.2z"/>
<path d="M260.9 33.5l-2 2 .2 .2zM260.9 33.5l.2 .2-2 2z"/>
<path d="M258 43.5l.2 .2 1.8-2.2zM260 41.5l.2 .2-2 2z"/>
<path d="M260.9 41.5l-1.8 2.2 2-2zM260.9 41.5l-1.8 2.2-.2-.2z"/>
<path d="M260.9 41.5l-1.8 2.2 2-2zM260.9 41.5l-1.8 2.2-.2-.2z"/>
<path d="M274.5 41.5l-2 2 .2 .2zM274.5 41.5l.2 .2-2 2z"/>
</g>
<!-- layer: ROOFPLAN NEW -->
<path d="M220 93.8h11.7M233.6 93.8h1.9M237.3 93.8h11.8" fill="none" stroke="#000" stroke-width=".26"/>
<!-- layer: TEXT -->
<g fill="none" stroke="#000" stroke-width=".26">
<path d="M234.2 44.7l2.2 6.2v12M329.3 264.3h13.8"/>
<circle cx="282.5" cy="57.1" r="2.4"/>
<circle cx="288.7" cy="79.8" r="2.4"/>
<circle cx="181.8" cy="104.8" r="2.4"/>
<circle cx="378.2" cy="114.8" r="2.4"/>
<circle cx="205.8" cy="148.8" r="2.4"/>
<circle cx="301.5" cy="141" r="2.4"/>
<circle cx="208" cy="171.2" r="2.4"/>
<circle cx="285.5" cy="162.4" r="2.4"/>
<circle cx="312.3" cy="180.2" r="2.4"/>
</g>
<text font-size="7.5" x="68.4" y="260.5">Ground Floor Plan</text>
<g font-size="4.5">
<text x="24" y="18.6">Legend</text>
<text x="244.4" y="28.8">A</text>
<text x="148" y="79.9">WIR</text>
<text x="125.8" y="87.9">Craft</text>
<text x="174.1" y="84.3">Ensuite</text>
<text x="204.4" y="85">Study</text>
<text x="289.4" y="88.2">Carport</text>
<text x="125.2" y="92.9">Room</text>
<text x="95.1" y="104">B</text>
<text x="226.9" y="106.8">Bath</text>
<text x="344.7" y="104">B</text>
<text x="165.4" y="112">Bed 1</text>
<text x="193" y="112">Dressing</text>
<text x="297.9" y="132">Bed 2</text>
<text x="134.5" y="142.1">Deck</text>
<text x="270.9" y="141.6">Entry</text>
<text x="179.1" y="158.4">Family</text>
<text x="240.1" y="170.2">Lounge</text>
<text x="282.6" y="171.7">Media Room</text>
<text x="161.5" y="189.9">Meals</text>
<text x="133.9" y="203.3">Laundry</text>
<text x="194" y="199.8">Kitchen</text>
<text x="244.4" y="259.2">A</text>
<text x="329.6" y="262.4">Areas</text>
<text x="329.4" y="269.6">Existing House</text>
<text x="377.2" y="269.6">= 210.09m²</text>
<text x="28.4" y="283.6">MRS T SATO</text>
<text x="143.5" y="283.6">68 CATALPA CRESCENT, TURRAMURRA NSW 2074</text>
<text x="293.3" y="283.9">1:100</text>
<text x="322.3" y="283.9">3 OF 8</text>
<text x="354.4" y="283.8">7809</text>
<text x="377.3" y="283.7">H</text>
</g>
<text font-size="3.2" x="366.2" y="283.8">/16</text>
<g font-size="2.6">
<text x="390.8" y="17">T.N.</text>
<text x="400.5" y="16.7">M.N.</text>
<text x="30.1" y="34.9">SAC</text>
<text x="45.9" y="34.5">Air Conditioning</text>
<text x="251.4" y="33.5">250</text>
<text x="45.9" y="37.4">Compressor</text>
<text x="216.4" y="37.5">Cut back existing</text>
<text x="216.4" y="40.4">gable end. Provide</text>
<text x="250.6" y="41.6">90</text>
<text x="263.1" y="41.5">1355</text>
<text x="280.8" y="40.3">Line of Exist.</text>
<text x="32.8" y="45.9">AB</text>
<text x="45.9" y="45.8">Alarm Box</text>
<text x="216.3" y="43.3">Barge end as required</text>
<text x="247.4" y="44.5">Bulkhead</text>
<text x="280.8" y="43.3">Internal Wall</text>
<text x="32.8" y="52.2">CT</text>
<text x="45.9" y="52.1">Cable TV Box</text>
<text x="32.6" y="57.5">DP</text>
<text x="45.8" y="57.9">Downpipe</text>
<text x="199.7" y="57.1">Remove existing</text>
<text x="258" y="57.4">Block up existing</text>
<text x="281.6" y="58">2</text>
<text x="31.9" y="64">EL</text>
<text x="45.9" y="64.2">Eave Light</text>
<text x="118.1" y="65.7">DP</text>
<text x="199.8" y="63">insulclad &amp; new frame</text>
<text x="199.8" y="60">cladding &amp; replace with</text>
<text x="199.9" y="65.9">to gable end</text>
<text x="258.1" y="60.3">window and remove</text>
<text x="258.1" y="63.2">window hood</text>
<text x="32.3" y="70.2">EF</text>
<text x="45.9" y="71.3">Exhaust Fan</text>
<text x="184.4" y="66.1">VP</text>
<text x="259.2" y="69">DP</text>
<text x="271.4" y="73.6">Remove robe, Heater</text>
<text x="271.5" y="76.6">outlet &amp; picture rail.</text>
<text x="32.5" y="78.2">G</text>
<text x="45.9" y="78.1">Gully</text>
<text x="150.4" y="83.5">ST</text>
<text x="287.9" y="80.7">2</text>
<text x="26.3" y="85">HWU</text>
<text x="45.8" y="86.6">Hot Water Unit</text>
<text x="153.4" y="89.5">MH</text>
<text x="164.7" y="86.2">EF</text>
<text x="189.7" y="86.4">SL</text>
<text x="222.3" y="87.8">DP</text>
<text x="226.7" y="87.8">VP</text>
<text x="231.7" y="87.9">T</text>
<text x="259.3" y="86.8">WL</text>
<text x="29.7" y="94.5">HWU</text>
<text x="45.8" y="94.6">Hot Water Unit</text>
<text x="170.7" y="91.1">SP</text>
<text x="46" y="97.5">Wall Mounted</text>
<text x="108.8" y="101.7">WL</text>
<text x="273.5" y="99.9">under</text>
<text x="273.5" y="97">C'pbd</text>
<text x="33.4" y="107">MH</text>
<text x="45.8" y="106.7">Manhole</text>
<text x="166" y="103.9">Relocated</text>
<text x="166" y="106.9">solar panels</text>
<text x="181" y="105.7">5</text>
<text x="289.1" y="103.5">WL</text>
<text x="318.1" y="103.6">MB</text>
<text x="31" y="113.9">MB</text>
<text x="335.3" y="113.3">DP</text>
<text x="45.8" y="115.5">Meter Box - Electrical</text>
<text x="118.1" y="114.1">DP</text>
<text x="127" y="117.2">(Under</text>
<text x="127.2" y="114">T</text>
<text x="232.7" y="115.1">EF</text>
<text x="254.4" y="114.4">720</text>
<text x="287" y="114.5">Line of stairwell</text>
<text x="287" y="117.5">bulkhead over.</text>
<text x="335.4" y="119">Remove cornice &amp; create bulkhead</text>
<text x="377.3" y="115.6">4</text>
<text x="126.9" y="120.1">Deck)</text>
<text x="335.4" y="124.9">hatched) Line with plasterboard &amp;</text>
<text x="335.5" y="121.9">to conceal raked ceiling (shown</text>
<text x="29.7" y="128.2">SL</text>
<text x="45.9" y="127.9">Skylight</text>
<text x="221.7" y="126.4">Raked ceiling</text>
<text x="221.9" y="129.3">for 2100 high</text>
<text x="246.9" y="127.3">MH</text>
<text x="264.1" y="131.9">s</text>
<text x="335.4" y="127.8">re-install salvaged cornice to</text>
<text x="335.6" y="130.7">junction of proposed b/head.</text>
<text x="45.9" y="134.6">Smoke Detector - Existing</text>
<text x="221.2" y="136.6">Provide new</text>
<text x="221.8" y="132.3">head clearance</text>
<text x="258.3" y="132.2">Up</text>
<text x="335.4" y="136.6">remaining b/head</text>
<text x="335.4" y="133.7">Provide square set finish to</text>
<text x="34.9" y="141.6">s</text>
<text x="46" y="142">Smoke Detector - Proposed</text>
<text x="221.3" y="139.6">ceiling &amp; cornice</text>
<text x="288.5" y="142.7">Demolish</text>
<text x="300.6" y="141.9">3</text>
<text x="364.3" y="141.5">Data, Phone</text>
<text x="26.3" y="149">SP</text>
<text x="45.9" y="148.1">Solar Panel -</text>
<text x="184" y="146.6">Relocate existing</text>
<text x="184.1" y="149.5">solar roof panels 5</text>
<text x="288.6" y="145.6">existing walls</text>
<text x="288.6" y="148.5">shown dashed</text>
<text x="364.4" y="144.4">&amp; Elec. POA</text>
<text x="364.5" y="147.4">to remain</text>
<text x="45.8" y="151">Roof Mounted</text>
<text x="46" y="154">To be relocated</text>
<text x="134.9" y="150.4">EL</text>
<text x="335.5" y="150.3">AB</text>
<text x="202.2" y="159.8">SL</text>
<text x="282.5" y="156.7">Remove cornice metal</text>
<text x="282.6" y="159.6">ceiling over entry</text>
<text x="31.2" y="164.4">ST</text>
<text x="45.9" y="165.5">Solar Tube</text>
<text x="195.5" y="165">Remove existing</text>
<text x="195.6" y="168">skylight &amp; block up</text>
<text x="284.7" y="163.2">3</text>
<text x="33.6" y="171.5">T</text>
<text x="46" y="173.2">Tap - Garden</text>
<text x="195.6" y="170.9">opening</text>
<text x="207.1" y="172">1</text>
<text x="33.1" y="179.3">VP</text>
<text x="284.4" y="177.4">Frame up bulkhead &amp; fix</text>
<text x="45.9" y="180">Sewer Vent Pipe</text>
<text x="284.4" y="180.3">revised existing</text>
<text x="284.5" y="183.2">cornice to lounge side.</text>
<text x="311.5" y="181.1">3</text>
<text x="31.1" y="186.9">WL</text>
<text x="46" y="187.6">Wall Light</text>
<text x="31.9" y="196.7">SFH</text>
<text x="45.9" y="196.5">Subfloor</text>
<text x="45.8" y="199.4">Heating Unit</text>
<text x="276" y="202.4">Line of Proposed</text>
<text x="309.7" y="200.7">CT</text>
<text x="31.5" y="207.4">AC</text>
<text x="45.9" y="207.2">Air Conditioning Unit</text>
<text x="158.2" y="208.7">AC</text>
<text x="227.5" y="204.4">DP</text>
<text x="276" y="205.3">First Floor over</text>
<text x="276" y="208.2">shown dashed.</text>
<text x="46" y="210.1">Wall Mounted</text>
<text x="119.8" y="212.2">G</text>
<text x="126.7" y="214.8">T</text>
<text x="131.3" y="223.6">DP</text>
<text x="136.4" y="223.6">HWU HWU</text>
<text x="152.3" y="223.6">SAC</text>
<text x="187.6" y="223.8">SFH</text>
<text x="19.7" y="283.8">FOR:</text>
<text x="137.3" y="283.6">AT:</text>
<text x="283" y="283.9">SCALE:</text>
<text x="311.6" y="283.9">SHEET:</text>
<text x="340.8" y="283.9">JOB NO:</text>
</g>
<g font-size="2.2">
<text x="249.9" y="119.1">6</text>
<text x="249.9" y="116.6">7</text>
<text x="250" y="114.3">8</text>
<text x="249.9" y="121.4">5</text>
<text x="250" y="123.8">4</text>
<text x="250.6" y="134.1">3</text>
<text x="253.2" y="134.1">2</text>
<text x="255.9" y="134.1">1</text>
</g>
</svg>
